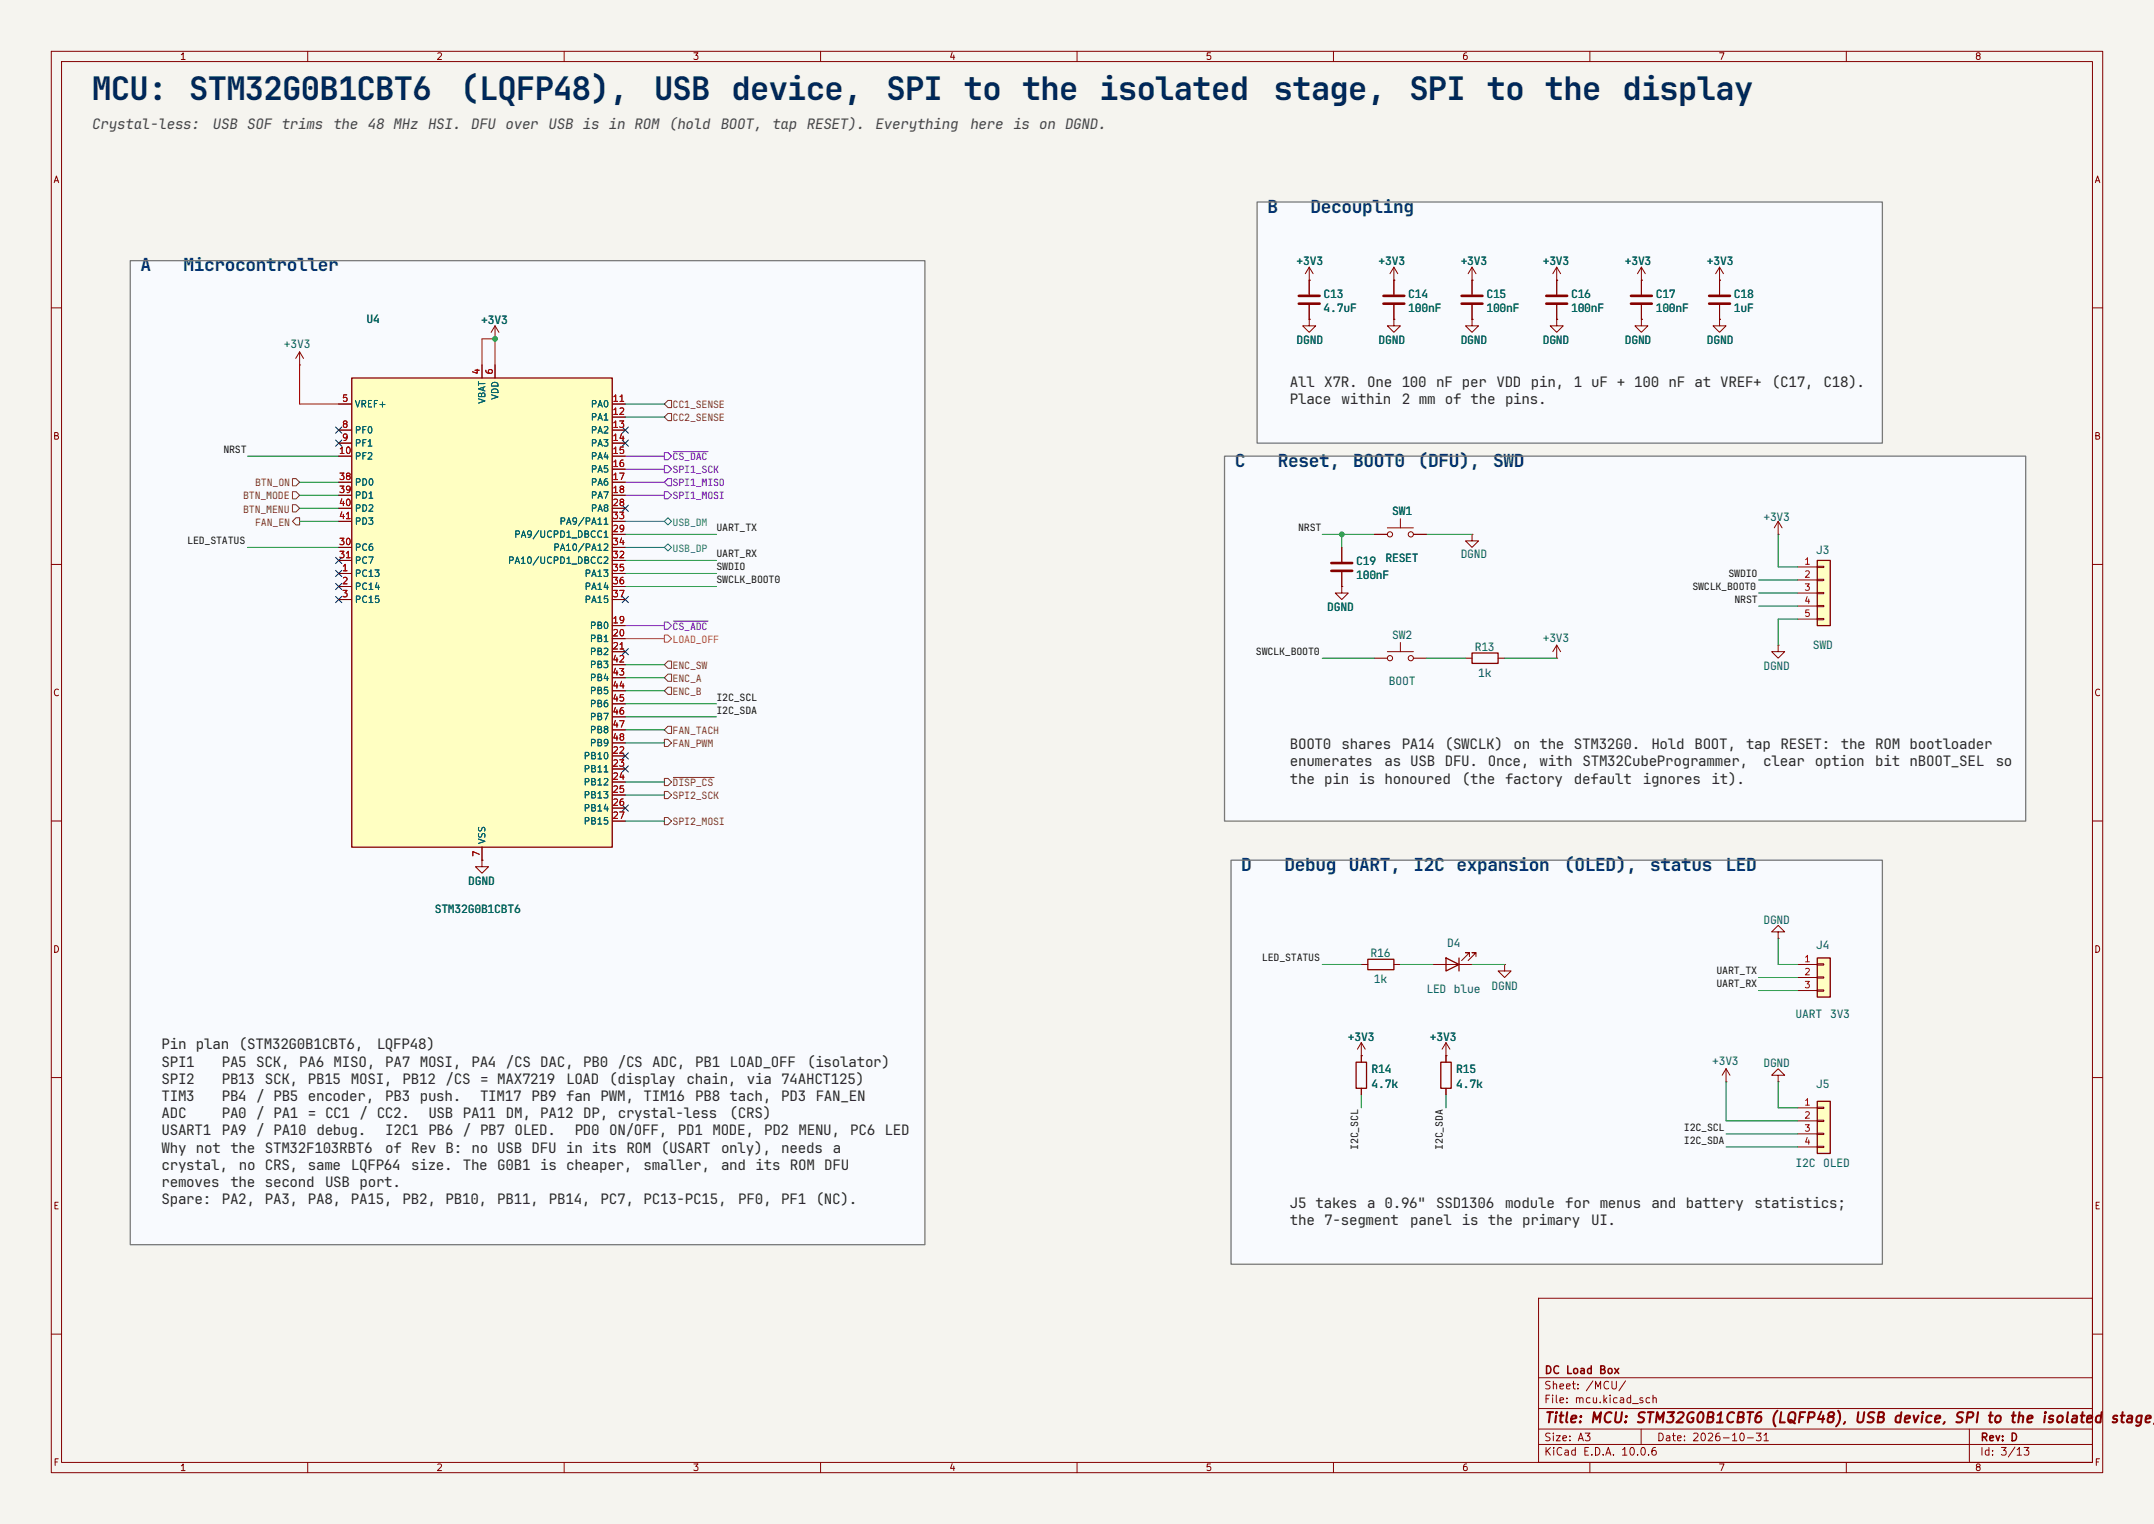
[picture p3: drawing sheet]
<svg xmlns="http://www.w3.org/2000/svg" width="420mm" height="297mm" viewBox="0 0 420 297" stroke-linecap="round" stroke-linejoin="round" font-family="sans-serif">
<path d="M0 0h420v297h-420z" fill="#f5f4ef" stroke="#f5f4ef" stroke-width=".19"/>
<g fill="none" stroke="#840000" stroke-width=".19">
<path d="M10 10h400v277h-400zM12 12h396v273h-396zM60 10v2M110 10v2M160 10v2M210 10v2M260 10v2M310 10v2M360 10v2M10 60h2M408 60h2M10 110h2"/>
<path d="M408 110h2M10 160h2M408 160h2M10 210h2M408 210h2M300 253h108v32h-108zM10 260h2M300 278.5h108M300 274.5h108M300 268.5h108M320 278.5v3M384 278.5v6.5"/>
<path d="M408 260h2M60 285v2M110 285v2M160 285v2M210 285v2M260 285v2M300 281.5h108M310 285v2M360 285v2"/>
</g>
<g fill="#f8fafe">
<path d="M245.1 39.4h121.9v47h-121.9z"/>
<path d="M25.4 50.8h154.9v191.8h-154.9z"/>
<path d="M238.8 88.9h156.2v71.1h-156.2z"/>
<path d="M240 167.6h127v78.8h-127z"/>
</g>
<g fill="none" stroke="#840000" stroke-width=".19">
<path d="M271.8 54.6h.1M271.8 52.1l-.8 1.2M271.8 52.1l.7 1.2M271.8 52.1v2.5M303.5 54.6h.1M303.5 52.1v5.3M303.5 59.4v2.8M303.5 52.1l-.7 1.2M303.5 52.1l.8 1.2M320 54.6v2.8M320 59.4v2.8M335.3 54.6v2.8"/>
<path d="M335.3 59.4v2.8M287 62.2v1.3h1.3l-1.3 1.3-1.3-1.3h1.3M287 62.2h.1M303.5 62.2v1.3h1.3l-1.3 1.3-1.2-1.3h1.2M303.5 62.2h.1M320 62.2v1.3h1.3l-1.3 1.3-1.2-1.3h1.2M320 62.2h.1M335.3 62.2v1.3h1.2l-1.2 1.3-1.3-1.3h1.3M335.3 62.2h.1M261.6 106.7v2.8M261.6 111.5v2.8M268 104.1h2.5"/>
<path d="M270.5 102.9h5.1M273 101.1v1.8M275.6 104.1h2.5M287 104.1v1.3h1.3l-1.3 1.3-1.3-1.3h1.3M287 104.1h.1M94 167.6v1.3h1.2l-1.2 1.3-1.3-1.3h1.3M94 167.6h.1M279.4 188h7.6M286.5 186.4v-.7h-.8h.8l-1.5 1.5M287.8 186.4v-.7h-.8h.8l-1.5 1.5M293.4 188v1.2h1.2l-1.2 1.3-1.3-1.3h1.3M293.4 188h.1"/>
<circle cx="271" cy="104.1" r=".51"/>
<circle cx="275.1" cy="104.1" r=".51"/>
</g>
<path d="M301.5 57.7h4.1M301.5 59.2h4.1M318 57.7h4.1M318 59.2h4.1M333.2 57.7h4.1M333.2 59.2h4.1M259.6 109.7h4.1M259.6 111.3h4.1" fill="none" stroke="#840000" stroke-width=".51"/>
<path d="M281.9 186.7l2.6 1.3-2.6 1.2zM284.5 186.7v2.5" fill="none" stroke="#840000" stroke-width=".25"/>
<path d="M354.3 214.6h2.6v10.2h-2.6z" fill="#ffffc2"/>
<path d="M354.3 214.6h2.6v10.2h-2.6z" fill="none" stroke="#840000" stroke-width=".25"/>
<path d="M346.7 181.6h1.3l-1.3-1.3-1.3 1.3h1.3v1.3M346.7 182.9h.1M350.5 215.9h3.8M350.5 218.4h3.8M354.3 215.8h1.3v.2h-1.3zM354.3 218.3h1.3v.3h-1.3zM350.5 221h3.8M350.5 223.5h3.8M354.3 220.9h1.3v.2h-1.3zM354.3 223.4h1.3v.2h-1.3z" fill="none" stroke="#840000" stroke-width=".19"/>
<path d="M354.3 186.7h2.6v7.6h-2.6z" fill="#ffffc2"/>
<path d="M287 127.3h5.1v2h-5.1zM354.3 186.7h2.6v7.6h-2.6z" fill="none" stroke="#840000" stroke-width=".25"/>
<g fill="none" stroke="#840000" stroke-width=".19">
<path d="M255.3 54.6h.1M255.3 52.1l-.8 1.2M255.3 52.1l.7 1.2M255.3 52.1v5.3M255.3 59.4v2.8M271.8 54.6v2.8M271.8 59.4v2.8M287 54.6h.1M287 52.1l-.7 1.2M287 52.1l.8 1.2M287 52.1v2.5M320 54.6h.1"/>
<path d="M320 52.1l-.7 1.2M320 52.1l.8 1.2M320 52.1v2.5M335.3 54.6h.1M335.3 52.1l-.8 1.2M335.3 52.1l.7 1.2M335.3 52.1v2.5M255.3 62.2v1.3h1.2l-1.2 1.3-1.3-1.3h1.3M255.3 62.2h.1M271.8 62.2v1.3h1.2l-1.2 1.3-1.3-1.3h1.3M271.8 62.2h.1M346.7 104.1h.1"/>
<path d="M346.7 101.6l-.8 1.3M346.7 101.6l.8 1.3M346.7 101.6v2.5M285.7 128.3h1.3M292.1 128.3h1.3M303.5 128.3h.1M303.5 125.7l-.7 1.3M303.5 125.7l.8 1.3M303.5 125.7v2.6M346.7 125.7v1.3h1.3l-1.3 1.3-1.3-1.3h1.3M346.7 125.7h.1M350.5 188h3.8"/>
<path d="M350.5 190.5h3.8M350.5 193h3.8M354.3 187.8h1.3v.3h-1.3zM354.3 190.4h1.3v.2h-1.3zM354.3 192.9h1.3v.3h-1.3zM336.5 210.8h.1M336.5 208.3l-.7 1.3M336.5 208.3l.8 1.3M336.5 208.3v2.5"/>
</g>
<path d="M253.2 57.7h4.1M253.2 59.2h4.1M269.7 57.7h4.1M269.7 59.2h4.1" fill="none" stroke="#840000" stroke-width=".51"/>
<path d="M354.3 109.2h2.6v12.7h-2.6z" fill="#ffffc2"/>
<path d="M354.3 109.2h2.6v12.7h-2.6zM266.7 186.9h5.1v2.1h-5.1zM264.4 207h2v5.1h-2zM280.9 207h2.1v5.1h-2.1z" fill="none" stroke="#840000" stroke-width=".25"/>
<g fill="none" stroke="#840000" stroke-width=".19">
<path d="M58.4 71.1h.1M58.4 68.6l-.7 1.3M58.4 68.6l.8 1.3M58.4 68.6v2.5M261.6 114.3v1.3h1.3l-1.3 1.2-1.3-1.2h1.3M261.6 114.3h.1M350.5 110.5h3.8M350.5 113h3.8M350.5 115.6h3.8M350.5 118.1h3.8M354.3 110.4h1.3v.2h-1.3zM354.3 112.9h1.3v.3h-1.3z"/>
<path d="M354.3 115.4h1.3v.3h-1.3zM354.3 118h1.3v.2h-1.3zM268 128.3h2.5M270.5 127h5.1M273 125.2v1.8M275.6 128.3h2.5M350.5 120.7h3.8M354.3 120.5h1.3v.3h-1.3zM265.4 188h1.3M271.8 188h1.2M265.4 205.7h.1M265.4 203.2l-.7 1.3"/>
<path d="M265.4 203.2l.8 1.3M265.4 203.2v3.8M265.4 212.1v1.3M281.9 205.7h.1M281.9 203.2v3.8M281.9 212.1v1.3M281.9 203.2l-.7 1.3M281.9 203.2l.8 1.3M346.7 209.6h1.3l-1.3-1.3-1.3 1.3h1.3v1.2M346.7 210.8h.1"/>
<circle cx="271" cy="128.3" r=".51"/>
<circle cx="275.1" cy="128.3" r=".51"/>
</g>
<path d="M68.6 73.7h50.8v91.4h-50.8z" fill="#ffffc2"/>
<path d="M68.6 73.7h50.8v91.4h-50.8z" fill="none" stroke="#840000" stroke-width=".25"/>
<g fill="none" stroke="#840000" stroke-width=".19">
<path d="M255.3 54.6h.1M255.3 54.6v2.8M255.3 59.4v2.8M271.8 54.6h.1M271.8 54.6v2.8M271.8 59.4v2.8M287 54.6h.1M287 54.6v2.8M287 59.4v2.8M303.5 54.6h.1M303.5 54.6v2.8M303.5 59.4v2.8"/>
<path d="M320 54.6h.1M320 54.6v2.8M320 59.4v2.8M335.3 54.6h.1M335.3 54.6v2.8M335.3 59.4v2.8M66 78.7h2.6M94 71.1v2.6M96.5 66h.1M96.5 63.5v2.5M96.5 71.1v2.6M96.5 63.5l-.7 1.3"/>
<path d="M96.5 63.5l.8 1.3M119.4 78.7h2.5M255.3 62.2h.1M271.8 62.2h.1M287 62.2h.1M303.5 62.2h.1M320 62.2h.1M335.3 62.2h.1M66 83.8h2.6M66 86.4h2.6M66 88.9h2.6M66 94h2.6"/>
<path d="M66 96.5h2.6M66 99.1h2.6M119.4 83.8h2.5M119.4 86.4h2.5M119.4 88.9h2.5M119.4 81.3h2.5M119.4 91.4h2.5M119.4 94h2.5M119.4 96.5h2.5M119.4 99.1h2.5M66 111.8h2.6M66 114.3h2.6"/>
<path d="M66 116.8h2.6M66 106.7h2.6M66 109.2h2.6M66 101.6h2.6M119.4 111.8h2.5M119.4 114.3h2.5M119.4 116.8h2.5M119.4 104.1h2.5M119.4 106.7h2.5M119.4 109.2h2.5M119.4 101.6h2.5M261.6 114.3h.1"/>
<path d="M261.6 106.7v2.8M261.6 111.5v2.8M268 104.1h2.5M275.6 104.1h2.5M119.4 121.9h2.5M119.4 124.5h2.5M119.4 127h2.5M119.4 129.5h2.5M119.4 132.1h2.5M119.4 134.6h2.5M119.4 137.2h2.5M119.4 139.7h2.5"/>
<path d="M119.4 147.3h2.5M119.4 149.9h2.5M119.4 152.4h2.5M119.4 154.9h2.5M119.4 157.5h2.5M119.4 142.2h2.5M119.4 144.8h2.5M94 167.6h.1M94 165.1v2.5M119.4 160h2.5M265.4 205.7h.1M265.4 205.7v1.3"/>
<path d="M265.4 212.1v1.3M281.9 205.7h.1M281.9 205.7v1.3M281.9 212.1v1.3"/>
</g>
<path d="M285 57.7h4.1M285 59.2h4.1" fill="none" stroke="#840000" stroke-width=".51"/>
<g fill="none" stroke="#725600" stroke-width=".19">
<path d="M130.2 78h.7v1.4h-.7l-.7-.7zM57 95.8h.7l.7 .7-.7 .7h-.7zM57 93.3h.7l.7 .7-.7 .7h-.7zM57 98.4h.7l.7 .7-.7 .7h-.7zM130.2 80.6h.7v1.4h-.7l-.7-.7zM57.7 100.9h.7v1.4h-.7l-.7-.7zM130.2 128.8h.7v1.4h-.7l-.7-.7zM130.2 131.4h.7v1.4h-.7l-.7-.7zM130.2 133.9h.7v1.4h-.7l-.7-.7zM129.5 159.3h.7l.7 .7-.7 .7h-.7zM129.5 154.2h.7l.7 .7-.7 .7h-.7zM129.5 144.1h.7l.7 .7-.7 .7h-.7z"/>
<path d="M129.5 151.7h.7l.7 .7-.7 .7h-.7zM130.2 141.5h.7v1.4h-.7l-.7-.7zM131.3 151.5h7.9"/>
</g>
<path d="M121.9 101.6h7.6M121.9 106.7h7.6M130.2 106l.7 .7-.7 .7-.7-.7zM130.2 100.9l.7 .7-.7 .7-.7-.7z" fill="none" stroke="#008c8c" stroke-width=".19"/>
<path d="M121.9 96.5h7.6M121.9 94h7.6M121.9 91.4h7.6M121.9 88.9h7.6M129.5 95.8h.7l.7 .7-.7 .7h-.7zM129.5 90.7h.7l.7 .7-.7 .7h-.7zM129.5 88.2h.7l.7 .7-.7 .7h-.7zM130.2 93.3h.7v1.4h-.7l-.7-.7zM131.3 88h6.8M121.9 121.9h7.6M129.5 121.2h.7l.7 .7-.7 .7h-.7zM131.3 121h6.8" fill="none" stroke="#6e00b4" stroke-width=".19"/>
<path d="M121.9 124.5h7.6M129.5 123.8h.7l.7 .7-.7 .7h-.7z" fill="none" stroke="#dc6e00" stroke-width=".19"/>
<g fill="none" stroke="#009600" stroke-width=".19">
<path d="M121.9 78.7h7.6M48.3 88.9h17.7M58.4 94h7.6M58.4 96.5h7.6M58.4 99.1h7.6M121.9 81.3h7.6M48.3 106.7h17.7M58.4 101.6h7.6M121.9 109.2h17.8M121.9 104.1h17.8M121.9 114.3h17.8M121.9 111.8h17.8"/>
<path d="M257.8 104.1h10.2M261.6 104.1v2.6M278.1 104.1h8.9M342.9 118.1h7.6M342.9 113h7.6M342.9 115.6h7.6M346.7 104.1v6.4h3.8M121.9 139.7h17.8M121.9 137.2h17.8M121.9 134.6h7.6M121.9 132.1h7.6M121.9 129.5h7.6"/>
<path d="M257.8 128.3h10.2M278.1 128.3h7.6M293.4 128.3h10.1M350.5 120.7h-3.8v5M121.9 152.4h7.6M121.9 154.9h7.6M121.9 142.2h7.6M121.9 144.8h7.6M121.9 160h7.6M257.8 188h7.6M273 188h6.4M287 188h6.4"/>
<path d="M342.9 193h7.6M342.9 190.5h7.6M346.7 182.9v5.1h3.8M265.4 213.4v2.5M281.9 213.4v2.5M336.5 210.8v7.6h14M346.7 210.8v5.1h3.8M336.5 221h14M336.5 223.5h14"/>
</g>
<path d="M58.4 71.1v7.6h7.6M94 71.1v-5.1h2.5v5.1" fill="none" stroke="#be0000" stroke-width=".19"/>
<g fill="none" stroke="#000084" stroke-width=".19">
<path d="M65.4 85.8l1.2 1.2M65.4 83.2l1.2 1.2M66.6 85.8l-1.2 1.2M66.6 83.2l-1.2 1.2M121.3 83.2l1.2 1.2M121.3 98.5l1.2 1.2M121.3 85.8l1.2 1.2M122.5 83.2l-1.2 1.2M122.5 98.5l-1.2 1.2M122.5 85.8l-1.2 1.2M65.4 113.7l1.2 1.2M65.4 116.2l1.2 1.2"/>
<path d="M65.4 108.6l1.2 1.2M65.4 111.2l1.2 1.2M66.6 113.7l-1.2 1.2M66.6 116.2l-1.2 1.2M66.6 108.6l-1.2 1.2M66.6 111.2l-1.2 1.2M121.3 116.2l1.2 1.2M122.5 116.2l-1.2 1.2M121.3 126.4l1.2 1.2M122.5 126.4l-1.2 1.2M121.3 156.9l1.2 1.2M121.3 149.3l1.2 1.2"/>
<path d="M121.3 146.7l1.2 1.2M122.5 156.9l-1.2 1.2M122.5 149.3l-1.2 1.2M122.5 146.7l-1.2 1.2"/>
</g>
<path d="M245.1 39.4h121.9v47h-121.9zM25.4 50.8h154.9v191.8h-154.9zM238.8 88.9h156.2v71.1h-156.2zM240 167.6h127v78.8h-127z" fill="none" stroke="#787878" stroke-width=".25"/>
<g fill="#009600" stroke="#009600" stroke-width=".19">
<circle cx="261.6" cy="104.1" r=".46"/>
<circle cx="96.5" cy="66" r=".46"/>
</g>
<g font-size="6.3" fill="#00285a">
<text x="18" y="19.5">MCU: STM32G0B1CBT6</text>
<text x="89.8" y="19.5">(LQFP48),</text>
<text x="127.5" y="19.5">USB device,</text>
<text x="172.8" y="19.5">SPI to the isolated</text>
<text x="248.4" y="19.5">stage,</text>
<text x="274.8" y="19.5">SPI to the display</text>
</g>
<g font-size="3.5" fill="#003278">
<text x="247.1" y="41.4">B</text>
<text x="255.5" y="41.4">Decoupling</text>
<text x="27.4" y="52.9">A</text>
<text x="35.8" y="52.9">Microcontroller</text>
<text x="240.8" y="91">C</text>
<text x="249.2" y="91">Reset,</text>
<text x="263.8" y="91">BOOT0</text>
<text x="276.4" y="91">(DFU),</text>
<text x="291.1" y="91">SWD</text>
<text x="242" y="169.7">D</text>
<text x="250.4" y="169.7">Debug</text>
<text x="263" y="169.7">UART,</text>
<text x="275.6" y="169.7">I2C expansion</text>
<text x="305" y="169.7">(OLED),</text>
<text x="321.8" y="169.7">status</text>
<text x="336.4" y="169.7">LED</text>
</g>
<g font-size="2.8" fill="#464646">
<text x="18" y="25.2">Crystal-less:</text>
<text x="41.5" y="25.2">USB SOF trims</text>
<text x="65" y="25.2">the 48 MHz HSI. DFU over USB is in ROM (hold</text>
<text x="140.5" y="25.2">BOOT,</text>
<text x="150.6" y="25.2">tap RESET).</text>
<text x="170.7" y="25.2">Everything</text>
<text x="189.2" y="25.2">here is on DGND.</text>
</g>
<g font-size="2.8" fill="#282828">
<text x="251.5" y="75.4">All X7R. One 100 nF per VDD pin, 1 uF + 100 nF at VREF+</text>
<text x="345.5" y="75.4">(C17,</text>
<text x="355.6" y="75.4">C18).</text>
<text x="251.5" y="78.7">Place</text>
<text x="261.6" y="78.7">within</text>
<text x="273.3" y="78.7">2 mm of the pins.</text>
<text x="251.5" y="146">BOOT0</text>
<text x="251.5" y="149.4">enumerates</text>
<text x="261.6" y="146">shares</text>
<text x="270" y="149.4">as USB DFU. Once,</text>
<text x="273.3" y="146">PA14 (SWCLK)</text>
<text x="295.1" y="146">on the STM32G0.</text>
<text x="300.2" y="149.4">with STM32CubeProgrammer,</text>
<text x="322" y="146">Hold BOOT,</text>
<text x="340.4" y="146">tap RESET:</text>
<text x="343.8" y="149.4">clear</text>
<text x="353.9" y="149.4">option</text>
<text x="358.9" y="146">the ROM bootloader</text>
<text x="365.6" y="149.4">bit nBOOT_SEL</text>
<text x="389.1" y="149.4">so</text>
<text x="251.5" y="152.7">the pin is honoured</text>
<text x="285.1" y="152.7">(the factory</text>
<text x="306.9" y="152.7">default</text>
<text x="320.3" y="152.7">ignores</text>
<text x="333.7" y="152.7">it).</text>
<text x="31.5" y="204.5">Pin plan (STM32G0B1CBT6,</text>
<text x="31.5" y="207.8">SPI1</text>
<text x="43.2" y="207.8">PA5 SCK, PA6 MISO,</text>
<text x="73.5" y="204.5">LQFP48)</text>
<text x="75.1" y="207.8">PA7 MOSI,</text>
<text x="91.9" y="207.8">PA4 /CS DAC, PB0 /CS ADC, PB1 LOAD_OFF</text>
<text x="157.4" y="207.8">(isolator)</text>
<text x="31.5" y="211.2">SPI2</text>
<text x="31.5" y="214.6">TIM3</text>
<text x="43.2" y="211.2">PB13 SCK, PB15 MOSI,</text>
<text x="43.2" y="214.6">PB4 / PB5 encoder,</text>
<text x="75.1" y="214.6">PB3 push.</text>
<text x="78.5" y="211.2">PB12 /CS = MAX7219</text>
<text x="93.6" y="214.6">TIM17</text>
<text x="103.7" y="214.6">PB9 fan PWM, TIM16</text>
<text x="110.4" y="211.2">LOAD (display</text>
<text x="133.9" y="211.2">chain,</text>
<text x="135.6" y="214.6">PB8 tach,</text>
<text x="145.6" y="211.2">via 74AHCT125)</text>
<text x="152.3" y="214.6">PD3 FAN_EN</text>
<text x="31.5" y="217.9">ADC</text>
<text x="31.5" y="221.3">USART1</text>
<text x="43.2" y="217.9">PA0 / PA1 = CC1 / CC2.</text>
<text x="43.2" y="221.3">PA9 / PA10 debug.</text>
<text x="75.1" y="221.3">I2C1 PB6 / PB7 OLED.</text>
<text x="83.5" y="217.9">USB PA11 DM, PA12 DP, crystal-less</text>
<text x="112.1" y="221.3">PD0 ON/OFF,</text>
<text x="132.2" y="221.3">PD1 MODE,</text>
<text x="142.3" y="217.9">(CRS)</text>
<text x="149" y="221.3">PD2 MENU,</text>
<text x="165.8" y="221.3">PC6 LED</text>
<text x="31.5" y="224.6">Why not the STM32F103RBT6</text>
<text x="75.1" y="224.6">of Rev B: no USB DFU in its ROM (USART</text>
<text x="140.6" y="224.6">only),</text>
<text x="152.3" y="224.6">needs</text>
<text x="162.4" y="224.6">a</text>
<text x="31.5" y="228">crystal,</text>
<text x="31.5" y="231.4">removes</text>
<text x="44.9" y="231.4">the second</text>
<text x="46.6" y="228">no CRS, same LQFP64</text>
<text x="63.4" y="231.4">USB port.</text>
<text x="80.2" y="228">size.</text>
<text x="90.2" y="228">The G0B1 is cheaper,</text>
<text x="125.5" y="228">smaller,</text>
<text x="140.6" y="228">and its ROM DFU</text>
<text x="31.5" y="234.7">Spare:</text>
<text x="43.2" y="234.7">PA2, PA3, PA8, PA15,</text>
<text x="78.5" y="234.7">PB2, PB10,</text>
<text x="96.9" y="234.7">PB11,</text>
<text x="107" y="234.7">PB14,</text>
<text x="117.1" y="234.7">PC7, PC13-PC15,</text>
<text x="143.9" y="234.7">PF0, PF1 (NC).</text>
<text x="251.5" y="235.4">J5 takes</text>
<text x="251.5" y="238.7">the 7-segment</text>
<text x="266.6" y="235.4">a 0.96&quot;</text>
<text x="275" y="238.7">panel</text>
<text x="280" y="235.4">SSD1306</text>
<text x="285.1" y="238.7">is the primary</text>
<text x="293.5" y="235.4">module</text>
<text x="305.2" y="235.4">for menus</text>
<text x="310.2" y="238.7">UI.</text>
<text x="322" y="235.4">and battery</text>
<text x="342.1" y="235.4">statistics;</text>
</g>
<g font-size="2.2" fill="#006464">
<text x="252.8" y="51.6">+3V3</text>
<text x="268.8" y="51.6">+3V3</text>
<text x="284.8" y="51.6">+3V3</text>
<text x="300.8" y="51.6">+3V3</text>
<text x="316.8" y="51.6">+3V3</text>
<text x="332.8" y="51.6">+3V3</text>
<text x="258.1" y="58.1">C13</text>
<text x="274.6" y="58.1">C14</text>
<text x="289.8" y="58.1">C15</text>
<text x="306.3" y="58.1">C16</text>
<text x="322.8" y="58.1">C17</text>
<text x="338.1" y="58.1">C18</text>
<text x="71.5" y="62.9">U4</text>
<text x="93.8" y="63.2">+3V3</text>
<text x="258.1" y="60.9">4.7uF</text>
<text x="274.6" y="60.9">100nF</text>
<text x="289.8" y="60.9">100nF</text>
<text x="306.3" y="60.9">100nF</text>
<text x="322.8" y="60.9">100nF</text>
<text x="338.1" y="60.9">1uF</text>
<text x="55.4" y="67.8">+3V3</text>
<text x="252.8" y="67.1">DGND</text>
<text x="268.8" y="67.1">DGND</text>
<text x="284.8" y="67.1">DGND</text>
<text x="300.8" y="67.1">DGND</text>
<text x="316.8" y="67.1">DGND</text>
<text x="332.8" y="67.1">DGND</text>
<text x="271.5" y="100.4">SW1</text>
<text x="343.8" y="101.5">+3V3</text>
<text x="354.1" y="107.9">J3</text>
<text x="264.4" y="112.9">100nF</text>
<text x="264.4" y="110.1">C19</text>
<text x="270.1" y="109.4">RESET</text>
<text x="284.8" y="108.8">DGND</text>
<text x="258.8" y="119.1">DGND</text>
<text x="271.5" y="124.4">SW2</text>
<text x="300.8" y="125">+3V3</text>
<text x="287.5" y="126.8">R13</text>
<text x="288.2" y="131.9">1k</text>
<text x="343.8" y="130.5">DGND</text>
<text x="353.5" y="126.4">SWD</text>
<text x="270.8" y="133.4">BOOT</text>
<text x="91.3" y="172.5">DGND</text>
<text x="84.8" y="177.9">STM32G0B1CBT6</text>
<text x="343.8" y="180">DGND</text>
<text x="282.1" y="184.5">D4</text>
<text x="354.1" y="184.9">J4</text>
<text x="267.2" y="186.5">R16</text>
<text x="267.9" y="191.6">1k</text>
<text x="278.1" y="193.5">LED blue</text>
<text x="290.8" y="192.8">DGND</text>
<text x="262.8" y="202.8">+3V3</text>
<text x="278.8" y="202.8">+3V3</text>
<text x="350.1" y="198.4">UART 3V3</text>
<text x="267.4" y="209.2">R14</text>
<text x="283.9" y="209.2">R15</text>
<text x="333.8" y="207.5">+3V3</text>
<text x="343.8" y="207.9">DGND</text>
<text x="267.4" y="212">4.7k</text>
<text x="283.9" y="212">4.7k</text>
<text x="354.1" y="211.9">J5</text>
<text x="350.1" y="227.4">I2C OLED</text>
</g>
<g font-size="2" fill="#840000">
<text x="301" y="277.8">Title: MCU: STM32G0B1CBT6 (LQFP48), USB device, SPI to the isolated</text>
<text x="411.3" y="277.8">stage,</text>
</g>
<g font-size="1.9" fill="#725600">
<text x="131.2" y="82.1">CC2_SENSE</text>
<text x="131.2" y="79.6">CC1_SENSE</text>
<text x="49.8" y="94.8">BTN_ON</text>
<text x="47.4" y="97.3">BTN_MODE</text>
<text x="47.4" y="99.9">BTN_MENU</text>
<text x="49.8" y="102.4">FAN_EN</text>
<text x="131.2" y="130.4">ENC_SW</text>
<text x="131.2" y="132.9">ENC_A</text>
<text x="131.2" y="135.4">ENC_B</text>
<text x="131.2" y="143.1">FAN_TACH</text>
<text x="131.2" y="145.6">FAN_PWM</text>
<text x="131.2" y="155.8">SPI2_SCK</text>
<text x="131.2" y="153.2">DISP_CS</text>
<text x="131.2" y="160.8">SPI2_MOSI</text>
</g>
<g font-size="1.9" fill="#0f0f0f">
<text x="43.6" y="88.3">NRST</text>
<text x="36.5" y="106.1">LED_STATUS</text>
<text x="139.7" y="103.5">UART_TX</text>
<text x="253.1" y="103.5">NRST</text>
<text x="139.7" y="113.7">SWCLK_BOOT0</text>
<text x="139.7" y="108.6">UART_RX</text>
<text x="139.7" y="111.1">SWDIO</text>
<text x="337" y="112.4">SWDIO</text>
<text x="330" y="114.9">SWCLK_BOOT0</text>
<text x="338.2" y="117.5">NRST</text>
<text x="244.9" y="127.6">SWCLK_BOOT0</text>
<text x="139.7" y="136.5">I2C_SCL</text>
<text x="139.7" y="139.1">I2C_SDA</text>
<text x="246.1" y="187.3">LED_STATUS</text>
<text x="334.7" y="189.9">UART_TX</text>
<text x="334.7" y="192.4">UART_RX</text>
<text x="328.3" y="220.4">I2C_SCL</text>
<text x="264.8" y="224.1" transform="rotate(-90 264.8 224.1)">I2C_SCL</text>
<text x="281.3" y="224.1" transform="rotate(-90 281.3 224.1)">I2C_SDA</text>
<text x="328.3" y="222.9">I2C_SDA</text>
</g>
<g font-size="1.9" fill="#6e00b4">
<text x="131.2" y="89.7">CS_DAC</text>
<text x="131.2" y="92.3">SPI1_SCK</text>
<text x="131.2" y="94.8">SPI1_MISO</text>
<text x="131.2" y="97.3">SPI1_MOSI</text>
<text x="131.2" y="122.7">CS_ADC</text>
</g>
<g font-size="1.9" fill="#008c8c">
<text x="131.2" y="107.5">USB_DP</text>
<text x="131.2" y="102.4">USB_DM</text>
</g>
<text font-size="1.9" fill="#dc6e00" x="131.2" y="125.3">LOAD_OFF</text>
<g font-size="1.5" fill="#840000">
<text x="301" y="268.1">DC Load Box</text>
<text x="300.9" y="273.8">File: mcu.kicad_sch</text>
<text x="300.9" y="271.1">Sheet: /MCU/</text>
<text x="300.9" y="281.2">Size: A3</text>
<text x="322.9" y="281.2">Date: 2026-10-31</text>
<text x="386" y="281.2">Rev: D</text>
<text x="300.9" y="284">KiCad E.D.A. 10.0.6</text>
<text x="385.9" y="284">Id: 3/13</text>
</g>
<g font-size="1.3" fill="#840000">
<text x="35" y="12">1</text>
<text x="85" y="12">2</text>
<text x="135" y="12">3</text>
<text x="185" y="12">4</text>
<text x="235" y="12">5</text>
<text x="285" y="12">6</text>
<text x="335" y="12">7</text>
<text x="385" y="12">8</text>
<text x="10.3" y="36">A</text>
<text x="408.3" y="36">A</text>
<text x="10.2" y="86">B</text>
<text x="408.2" y="86">B</text>
<text x="10.2" y="136">C</text>
<text x="408.2" y="136">C</text>
<text x="10.2" y="186">D</text>
<text x="408.2" y="186">D</text>
<text x="10.3" y="236">E</text>
<text x="408.3" y="236">E</text>
<text x="10.3" y="286">F</text>
<text x="35" y="287">1</text>
<text x="85" y="287">2</text>
<text x="135" y="287">3</text>
<text x="185" y="287">4</text>
<text x="235" y="287">5</text>
<text x="285" y="287">6</text>
<text x="335" y="287">7</text>
<text x="385" y="287">8</text>
<text x="408.3" y="286">F</text>
</g>
<g font-size="1.3" fill="#a90000">
<text x="93.8" y="73.1" transform="rotate(-90 93.8 73.1)">4</text>
<text x="96.4" y="73.1" transform="rotate(-90 96.4 73.1)">6</text>
<text x="66.6" y="78.6">5</text>
<text x="66.6" y="83.7">8</text>
<text x="119.3" y="78.6">11</text>
<text x="119.3" y="81.1">12</text>
<text x="119.3" y="83.7">13</text>
<text x="66" y="88.8">10</text>
<text x="66.6" y="86.2">9</text>
<text x="119.3" y="86.2">14</text>
<text x="119.3" y="88.8">15</text>
<text x="66" y="93.8">38</text>
<text x="119.3" y="91.3">16</text>
<text x="119.3" y="93.8">17</text>
<text x="66" y="96.4">39</text>
<text x="66" y="98.9">40</text>
<text x="66" y="101.5">41</text>
<text x="119.3" y="96.4">18</text>
<text x="119.3" y="98.9">28</text>
<text x="119.3" y="101.5">33</text>
<text x="66" y="106.5">30</text>
<text x="119.3" y="104">29</text>
<text x="119.3" y="106.5">34</text>
<text x="66" y="109.1">31</text>
<text x="66.6" y="111.6">1</text>
<text x="119.3" y="109.1">32</text>
<text x="119.3" y="111.6">35</text>
<text x="351.7" y="110.4">1</text>
<text x="351.7" y="112.9">2</text>
<text x="66.6" y="114.2">2</text>
<text x="66.6" y="116.7">3</text>
<text x="119.3" y="114.2">36</text>
<text x="119.3" y="116.7">37</text>
<text x="351.7" y="115.4">3</text>
<text x="351.7" y="118">4</text>
<text x="119.3" y="121.8">19</text>
<text x="119.3" y="124.3">20</text>
<text x="351.7" y="120.5">5</text>
<text x="119.3" y="126.9">21</text>
<text x="119.3" y="129.4">42</text>
<text x="119.3" y="131.9">43</text>
<text x="119.3" y="134.5">44</text>
<text x="119.3" y="137">45</text>
<text x="119.3" y="139.6">46</text>
<text x="119.3" y="142.1">47</text>
<text x="119.3" y="147.2">22</text>
<text x="119.3" y="149.7">23</text>
<text x="119.3" y="144.6">48</text>
<text x="119.3" y="152.3">24</text>
<text x="119.3" y="154.8">25</text>
<text x="119.3" y="157.3">26</text>
<text x="119.3" y="159.9">27</text>
<text x="93.8" y="167.1" transform="rotate(-90 93.8 167.1)">7</text>
<text x="351.7" y="187.8">1</text>
<text x="351.7" y="190.4">2</text>
<text x="351.7" y="192.9">3</text>
<text x="351.7" y="215.8">1</text>
<text x="351.7" y="218.3">2</text>
<text x="351.7" y="220.8">3</text>
<text x="351.7" y="223.4">4</text>
</g>
<g font-size="1.3" fill="#006464">
<text x="69.1" y="79.7">VREF+</text>
<text x="94.9" y="78.8" transform="rotate(-90 94.9 78.8)">VBAT</text>
<text x="97.5" y="78" transform="rotate(-90 97.5 78)">VDD</text>
<text x="115.1" y="79.7">PA0</text>
<text x="115.1" y="82.2">PA1</text>
<text x="69.1" y="84.8">PF0</text>
<text x="69.1" y="87.3">PF1</text>
<text x="69.1" y="89.9">PF2</text>
<text x="115.1" y="84.8">PA2</text>
<text x="115.1" y="87.3">PA3</text>
<text x="115.1" y="89.9">PA4</text>
<text x="69.1" y="94.9">PD0</text>
<text x="115.1" y="92.4">PA5</text>
<text x="115.1" y="94.9">PA6</text>
<text x="69.1" y="97.5">PD1</text>
<text x="69.1" y="100">PD2</text>
<text x="115.1" y="97.5">PA7</text>
<text x="115.1" y="100">PA8</text>
<text x="69.1" y="107.6">PC6</text>
<text x="69.1" y="102.6">PD3</text>
<text x="100.1" y="105.1">PA9/UCPD1_DBCC1</text>
<text x="107.8" y="107.6">PA10/PA12</text>
<text x="109" y="102.6">PA9/PA11</text>
<text x="69.1" y="112.7">PC13</text>
<text x="69.1" y="110.2">PC7</text>
<text x="98.9" y="110.2">PA10/UCPD1_DBCC2</text>
<text x="113.9" y="112.7">PA13</text>
<text x="69.1" y="115.3">PC14</text>
<text x="69.1" y="117.8">PC15</text>
<text x="113.9" y="115.3">PA14</text>
<text x="113.9" y="117.8">PA15</text>
<text x="114.9" y="122.9">PB0</text>
<text x="114.9" y="125.4">PB1</text>
<text x="114.9" y="128">PB2</text>
<text x="114.9" y="130.5">PB3</text>
<text x="114.9" y="133">PB4</text>
<text x="114.9" y="135.6">PB5</text>
<text x="114.9" y="138.1">PB6</text>
<text x="114.9" y="140.7">PB7</text>
<text x="114.9" y="143.2">PB8</text>
<text x="113.7" y="148.3">PB10</text>
<text x="114.9" y="145.7">PB9</text>
<text x="113.7" y="150.8">PB11</text>
<text x="113.7" y="153.4">PB12</text>
<text x="113.7" y="155.9">PB13</text>
<text x="113.7" y="158.4">PB14</text>
<text x="113.7" y="161">PB15</text>
<text x="94.9" y="164.6" transform="rotate(-90 94.9 164.6)">VSS</text>
</g>
</svg>
